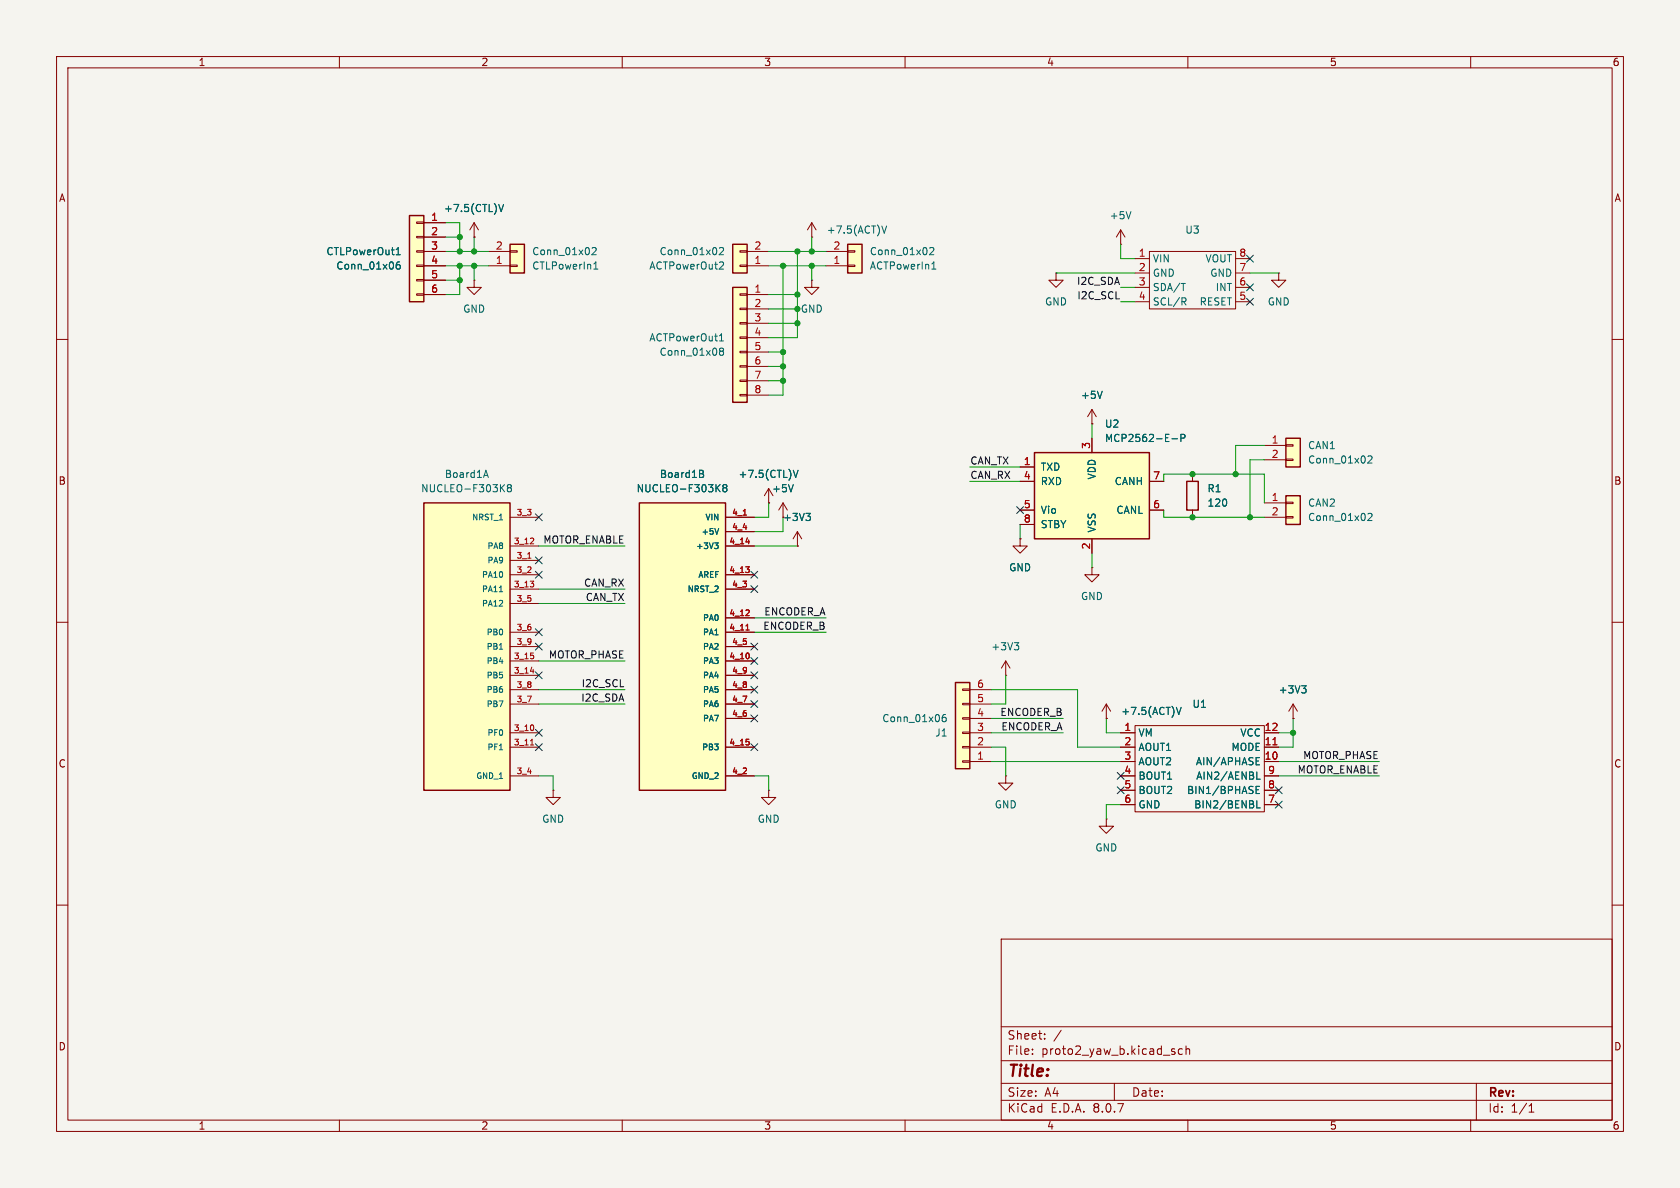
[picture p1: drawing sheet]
<svg xmlns="http://www.w3.org/2000/svg" width="297mm" height="210mm" viewBox="0 0 297 210" stroke-linecap="round" stroke-linejoin="round" font-family="sans-serif">
<path d="M0 0h297v210h-297z" fill="#f5f4ef" stroke="#f5f4ef" stroke-width=".18"/>
<g fill="none" stroke="#840000" stroke-width=".18">
<path d="M10 10h277v190h-277zM12 12h273v186h-273zM60 10v2M110 10v2M160 10v2M210 10v2M260 10v2M198.1 43.2h.1M198.1 40.6l-.7 1.3M198.1 40.6v2.6M198.1 40.6l.8 1.3M10 60h2"/>
<path d="M285 60h2M210.8 83.8v1.3M210.8 90.2v1.2M10 110h2M285 110h2M198.1 129.5h2.6M198.1 134.6h2.6M198.1 132.1h2.6M198.1 137.2h2.6M198.1 139.7h2.6M200.7 128.3h22.8v15.2h-22.8zM223.5 129.5h2.6"/>
<path d="M223.5 134.6h2.6M223.5 132.1h2.6M223.5 137.2h2.6M223.5 139.7h2.6M198.1 142.2h2.6M223.5 142.2h2.6M10 160h2M177 166h108v32h-108zM285 160h2M60 198v2M110 198v2M160 198v2"/>
<path d="M177 194.5h108M177 191.5h108M177 187.5h108M177 181.5h108M182.5 186.3v.1M182.5 185.5v.1M184.7 183.6v.1M184.7 182.8v.1M187.6 182.1l-1.3 2M197 191.5v3M207.7 186v.3M209 185.5l-.4-.1-.3 .3v.4l.2 .2h.5"/>
<path d="M209.7 185.5l.2-.1 .3 .1 .1 .9M209.7 184.9v1.5M210 198v2M260 198v2M261 191.5v6.5M270.3 196.6h.9M270.3 195.5l.4-.4v1.5"/>
</g>
<path d="M199.9 37.4l-.4 1.3M222.1 134.5h.4M222.1 135.2h.6M222.1 133.9h.6M222.1 139.6h.4M222.2 137.7h.6M222.7 139h-.6v1.3h.6M222.2 141.5v1.3h.6" fill="none" stroke="#006464" stroke-width=".18"/>
<path d="M225 131.7h.8" fill="none" stroke="#a90000" stroke-width=".18"/>
<path d="M209.8 85.1h2v5.1h-2z" fill="none" stroke="#840000" stroke-width=".25"/>
<path d="M149.9 43.2h2.5v5.1h-2.5z" fill="#ffffc2"/>
<path d="M146 47h3.9M146 44.5h3.9M149.9 44.3h1.2v.3h-1.2zM149.9 46.9h1.2v.2h-1.2zM135.1 87.6l.8-1.2v2.5M135.9 88.9h.1M97.8 139.7v1.3h1.3l-1.3 1.2-1.3-1.2h1.3M97.8 139.7h.1" fill="none" stroke="#840000" stroke-width=".18"/>
<path d="M149.9 43.2h2.5v5.1h-2.5z" fill="none" stroke="#840000" stroke-width=".25"/>
<path d="M164.4 43.9l.4-.1 .3 .3-.8 .9h.8M164.7 47.6h.8M164.8 46.6l.3-.3v1.3M140.2 83.1l.5 1.3 .4-1.3" fill="none" stroke="#006464" stroke-width=".18"/>
<path d="M113 88.9h15.3v50.8h-15.3z" fill="#ffffc2"/>
<path d="M113 88.9h15.3v50.8h-15.3z" fill="none" stroke="#840000" stroke-width=".25"/>
<g fill="none" stroke="#840000" stroke-width=".18">
<path d="M83.8 39.4l-.7 1.2M83.8 39.4v2.5M83.8 39.4l.8 1.2M83.8 49.5v1.3h1.3l-1.3 1.3-1.3-1.3h1.3M83.8 49.5h.1M83.8 41.9h.1M128.3 91.4h5M128.3 96.5h5M128.3 94h5M138.4 88.9l-.7 1.3M138.4 88.9v2.5M138.4 88.9l.8 1.3"/>
<path d="M128.3 116.8h5M128.3 111.8h5M128.3 109.2h5M128.3 101.6h5M128.3 104.1h5M128.3 114.3h5M128.3 119.4h5M128.3 132.1h5M128.3 137.2h5M128.3 127h5M128.3 124.5h5M128.3 121.9h5"/>
</g>
<path d="M131.4 91.1h.6M131.9 95.8h.6M131.8 108.8h.7M131.8 100.2h.7l-.4 .4M131.9 111.4h.6M132.4 115.6v.7M132.4 100.7v.4M132.4 107.9v.4M132.4 131.2v.4" fill="none" stroke="#a90000" stroke-width=".18"/>
<path d="M88.2 36.1l.4 1.3 .4-1.3M123.7 83.1l.6 .2v.2l-.2 .2M123.7 83.7h.4M124.1 83.7l.3 .3-.1 .3-.6 .1M126.3 96h.7l-.4 .4h.3l.1 .4-.2 .2h-.3M126.8 86.2l.5 .7M127.1 93.4l-.4 1M127.3 85.7l-.7 .7M128 86.2l-.2 .3v.3l.2 .1h.4l.1-.2v-.2l-.2-.3M128 86.2l-.2-.2 .2-.3h.3l.2 .2-.2 .3M128 86.2h.3M140.2 85.7l-.4 1.2" fill="none" stroke="#006464" stroke-width=".18"/>
<path d="M182.9 80h20.3v15.3h-20.3z" fill="#ffffc2"/>
<path d="M182.9 80h20.3v15.3h-20.3z" fill="none" stroke="#840000" stroke-width=".25"/>
<g fill="none" stroke="#840000" stroke-width=".18">
<path d="M193 77.5v2.5M180.3 82.6h2.6M180.3 85.1h2.6M180.3 90.2h2.6M180.3 92.7h2.6M193 95.3v2.5M203.2 85.1h2.5M203.2 90.2h2.5M195.6 127h.1M195.6 124.5l-.8 1.2M195.6 124.5v2.5M195.6 124.5l.7 1.2"/>
<path d="M228.6 127h.1M228.6 124.5l-.8 1.2M228.6 124.5v2.5M228.6 124.5l.8 1.2"/>
</g>
<path d="M207.2 77.6h1M208.8 77.4h.6l.1-.2-.1-.3-.6-.1v1.2M208 125l.4 1.3 .4-1.3M230.1 121.2h.8l-.4 .5M230.7 121.7l.2 .3v.3l-.2 .2" fill="none" stroke="#006464" stroke-width=".18"/>
<path d="M227.3 87.6h2.6v5.1h-2.6z" fill="#ffffc2"/>
<path d="M223.5 88.9h3.8M223.5 91.4h3.8M227.3 91.3h1.3v.3h-1.3zM227.3 88.8h1.3v.2h-1.3z" fill="none" stroke="#840000" stroke-width=".18"/>
<path d="M227.3 87.6h2.6v5.1h-2.6z" fill="none" stroke="#840000" stroke-width=".25"/>
<path d="M241.8 90.9l.5-.2 .3 .4-.8 .9h.8" fill="none" stroke="#006464" stroke-width=".18"/>
<path d="M227.3 77.5h2.6v5.1h-2.6z" fill="#ffffc2"/>
<path d="M223.5 78.7h3.8M227.3 78.6h1.3v.3h-1.3zM223.5 81.3h3.8M227.3 81.2h1.3v.2h-1.3zM177.8 137.2v1.2h1.3l-1.3 1.3-1.3-1.3h1.3M177.8 137.2h.1M195.6 144.8v1.3h1.2l-1.2 1.2-1.3-1.2h1.3M195.6 144.8h.1" fill="none" stroke="#840000" stroke-width=".18"/>
<path d="M227.3 77.5h2.6v5.1h-2.6z" fill="none" stroke="#840000" stroke-width=".25"/>
<path d="M241.8 80.7l.5-.1 .3 .4-.8 .9h.8" fill="none" stroke="#006464" stroke-width=".18"/>
<path d="M72.4 38.1h2.5v15.2h-2.5z" fill="#ffffc2"/>
<path d="M73.7 39.2h1.2v.3h-1.2zM74.9 39.4h3.8M73.7 51.9h1.2v.3h-1.2zM73.7 49.4h1.2v.3h-1.2zM73.7 46.9h1.2v.2h-1.2zM73.7 44.3h1.2v.3h-1.2zM73.7 41.8h1.2v.2h-1.2zM74.9 41.9h3.8M74.9 44.5h3.8M74.9 47h3.8M74.9 49.5h3.8M74.9 52.1h3.8" fill="none" stroke="#840000" stroke-width=".18"/>
<path d="M72.4 38.1h2.5v15.2h-2.5z" fill="none" stroke="#840000" stroke-width=".25"/>
<path d="M70 45h.8M70 44.1l.4-.3v1.2M70.6 46.3l-.3 .1a.86 .86 0 0 0 0 1.2l.4-.2 .1-.4-.3-.2h-.2l-.3 .2" fill="none" stroke="#006464" stroke-width=".18"/>
<path d="M129.5 43.2h2.6v5.1h-2.6z" fill="#ffffc2"/>
<path d="M130.8 44.3h1.3v.3h-1.3zM130.8 46.9h1.3v.2h-1.3zM132.1 47h3.8M132.1 44.5h3.8M226.1 48.3v1.2h1.2l-1.2 1.3-1.3-1.3h1.3M226.1 48.3h.1" fill="none" stroke="#840000" stroke-width=".18"/>
<path d="M129.5 43.2h2.6v5.1h-2.6z" fill="none" stroke="#840000" stroke-width=".25"/>
<path d="M127.2 43.9l.5-.1 .2 .3-.8 .9h.8M127.4 46.3l.4 .1 .1 .3-.8 .9h.8" fill="none" stroke="#006464" stroke-width=".18"/>
<path d="M168.9 120.7h2.5v15.2h-2.5z" fill="#ffffc2"/>
<path d="M170.2 121.8h1.2v.2h-1.2zM170.2 124.3h1.2v.3h-1.2zM170.2 126.9h1.2v.2h-1.2zM170.2 129.4h1.2v.3h-1.2zM170.2 132h1.2v.2h-1.2zM170.2 134.5h1.2v.2h-1.2zM171.4 134.6h3.9M171.4 132.1h3.9M171.4 129.5h3.9M171.4 127h3.9M171.4 124.5h3.9M171.4 121.9h3.9" fill="none" stroke="#840000" stroke-width=".18"/>
<path d="M168.9 120.7h2.5v15.2h-2.5z" fill="none" stroke="#840000" stroke-width=".25"/>
<path d="M167.2 126.3l-.4 .1a.86 .86 0 0 0 0 1.2l.4-.1 .1-.5-.3-.2h-.2l-.2 .2" fill="none" stroke="#006464" stroke-width=".18"/>
<path d="M74.9 88.9h15.3v50.8h-15.3z" fill="#ffffc2"/>
<path d="M74.9 88.9h15.3v50.8h-15.3z" fill="none" stroke="#840000" stroke-width=".25"/>
<g fill="none" stroke="#840000" stroke-width=".18">
<path d="M143.5 49.5v1.3h1.3l-1.3 1.3-1.3-1.3h1.3M143.5 49.5h.1M186.7 48.3v1.2h1.3l-1.3 1.3-1.3-1.3h1.3M186.7 48.3h.1M200.7 45.7h2.5M200.7 48.3h2.5M200.7 50.8h2.5M200.7 53.3h2.5M203.2 44.5h15.2v10.1h-15.2zM218.4 45.7h2.6M218.4 48.3h2.6M218.4 50.8h2.6"/>
<path d="M218.4 53.3h2.6M90.2 99.1h5M90.2 96.5h5M90.2 91.4h5M90.2 104.1h5M90.2 119.4h5M90.2 116.8h5M90.2 101.6h5M90.2 106.7h5M90.2 111.8h5M90.2 114.3h5M90.2 129.5h5"/>
<path d="M90.2 132.1h5M90.2 137.2h5M90.2 124.5h5M90.2 121.9h5M135.9 139.7v1.3h1.3l-1.3 1.2-1.3-1.2h1.3M135.9 139.7h.1"/>
</g>
<path d="M93.3 98.7h.6M93.7 96.1h.7M94.3 95.2v.4M93.7 102.7h.7l-.4 .4M93.8 118.7h.6M94.3 103.2v.5M94.3 115.9v.5M93.8 131.7h.6M94.3 128.3v.7" fill="none" stroke="#a90000" stroke-width=".18"/>
<g fill="none" stroke="#006464" stroke-width=".18">
<path d="M208.8 50.1h.8M209.3 53.3l.4 .6M209.4 52.6l.3 .3-.1 .3-.2 .1M85.6 84h.6M85.9 83.1l.4 1.3M88.7 86.2l.5 .7M89.2 85.7l-.7 .7M89.9 86.2l-.2-.2 .2-.3h.3l.2 .2-.2 .3M89.9 86.2l-.2 .3v.3l.2 .1h.4l.1-.2v-.2l-.2-.3M89.9 86.2h.3M88.3 104.6h.6M88.3 114.8h.6"/>
<path d="M88.3 132.5h.6"/>
</g>
<path d="M129.5 50.8h2.6v20.3h-2.6z" fill="#ffffc2"/>
<g fill="none" stroke="#840000" stroke-width=".18">
<path d="M130.8 59.6h1.3v.2h-1.3zM130.8 57h1.3v.3h-1.3zM130.8 54.5h1.3v.2h-1.3zM130.8 51.9h1.3v.3h-1.3zM132.1 52.1h3.8M132.1 54.6h3.8M132.1 57.2h3.8M132.1 59.7h3.8M130.8 69.7h1.3v.3h-1.3zM130.8 67.2h1.3v.2h-1.3zM130.8 64.6h1.3v.3h-1.3zM130.8 62.1h1.3v.3h-1.3z"/>
<path d="M132.1 62.2h3.8M132.1 64.8h3.8M132.1 67.3h3.8M132.1 69.9h3.8"/>
</g>
<path d="M129.5 50.8h2.6v20.3h-2.6z" fill="none" stroke="#840000" stroke-width=".25"/>
<path d="M127.3 59.3l.3-.3v1.3M127.2 60.3h.7M127.4 62.1l-.2-.3 .2-.3h.3l.2 .3-.2 .3M127.4 62.1l-.2 .2 .1 .4 .1 .1 .4-.1 .1-.1v-.3l-.2-.2M127.4 62.1h.3" fill="none" stroke="#006464" stroke-width=".18"/>
<path d="M90.2 43.2h2.5v5.1h-2.5z" fill="#ffffc2"/>
<g fill="none" stroke="#840000" stroke-width=".18">
<path d="M74.9 39.4h3.8M143.5 39.4l-.8 1.2M143.5 39.4v2.5M143.5 39.4l.8 1.2M74.9 47h3.8M74.9 44.5h3.8M74.9 41.9h3.8M74.9 49.5h3.8M74.9 52.1h3.8M83.8 41.9h.1M86.4 47h3.8M86.4 44.5h3.8"/>
<path d="M90.2 44.3h1.2v.3h-1.2zM90.2 46.9h1.2v.2h-1.2zM143.5 41.9h.1M193 74.9h.1M193 72.4l-.7 1.3M193 72.4v2.5M193 77.5v2.5M193 72.4l.8 1.3M128.3 91.4h5M128.3 96.5h5M128.3 94h5M135.9 88.9h.1"/>
<path d="M141 96.5h.1M141 94l-.8 1.3M141 94v2.5M141 94l.7 1.3M180.3 95.3v1.2h1.3l-1.3 1.3-1.2-1.3h1.2M180.3 95.3h.1M180.3 82.6h2.6M180.3 85.1h2.6M180.3 90.2h2.6M180.3 92.7h2.6M193 95.3v2.5M203.2 85.1h2.5"/>
<path d="M203.2 90.2h2.5M210.8 83.8v1.3M210.8 90.2v1.2M128.3 116.8h5M128.3 111.8h5M128.3 109.2h5M128.3 101.6h5M128.3 104.1h5M128.3 114.3h5M128.3 119.4h5M177.8 119.4h.1M177.8 116.8l-.8 1.3"/>
<path d="M177.8 116.8v2.6M177.8 116.8l.8 1.3M193 100.3v1.3h1.3l-1.3 1.3-1.2-1.3h1.2M193 100.3h.1M128.3 132.1h5M128.3 137.2h5M128.3 127h5M128.3 124.5h5M128.3 121.9h5M195.6 127h.1M198.1 132.1h2.6M198.1 137.2h2.6"/>
<path d="M198.1 129.5h2.6M198.1 134.6h2.6M198.1 139.7h2.6M223.5 132.1h2.6M223.5 137.2h2.6M223.5 129.5h2.6M223.5 134.6h2.6M223.5 139.7h2.6M228.6 127h.1M198.1 142.2h2.6M223.5 142.2h2.6"/>
</g>
<path d="M90.2 43.2h2.5v5.1h-2.5z" fill="none" stroke="#840000" stroke-width=".25"/>
<g fill="none" stroke="#006464" stroke-width=".18">
<path d="M88.2 36.1l.4 1.3 .4-1.3M155.9 39.9l.4 1.3 .4-1.3M70 45h.8M70 44.1l.4-.3v1.2M70.6 46.3l-.3 .1a.86 .86 0 0 0 0 1.2l.4-.2 .1-.4-.3-.2h-.2l-.3 .2M104.7 43.9l.5-.1 .2 .3-.8 .9h.8M105 47.6h.7M105 46.7l.3-.4v1.3M194.9 69.2l-.5 1.2M207.2 77.6h1M208.8 77.4h.6l.1-.2-.1-.3-.6-.1v1.2M123.7 83.1l.6 .2v.2l-.2 .2"/>
<path d="M123.7 83.7h.4M124.1 83.7l.3 .3-.1 .3-.6 .1M126.3 96h.7l-.4 .4h.3l.1 .4-.2 .2h-.3M126.8 86.2l.5 .7M127.1 93.4l-.4 1M127.3 85.7l-.7 .7M128 86.2l-.2 .3v.3l.2 .1h.4l.1-.2v-.2l-.2-.3M128 86.2l-.2-.2 .2-.3h.3l.2 .2-.2 .3M128 86.2h.3M140.2 83.1l.5 1.3 .4-1.3M140.2 85.7l-.4 1.2M142.5 90.7h.8l-.5 .5"/>
<path d="M143 91.2l.3 .3v.3l-.3 .2M179.3 113.6h.8l-.4 .5M179.9 114.1l.2 .2v.3l-.2 .3M208 125l.4 1.3 .4-1.3M222.1 134.5h.4M222.1 135.2h.6M222.1 133.9h.6M222.1 139.6h.4M222.2 137.7h.6M222.7 139h-.6v1.3h.6M230.1 121.2h.8l-.4 .5M230.7 121.7l.2 .3v.3l-.2 .2"/>
<path d="M222.2 141.5v1.3h.6"/>
</g>
<g fill="none" stroke="#009600" stroke-width=".18">
<path d="M78.7 39.4h2.6v5.1M78.7 47h7.7M78.7 44.5h7.7M78.7 41.9h2.6M78.7 49.5h2.6M81.3 47v5.1h-2.6M83.8 41.9v2.6M83.8 47v2.5M135.9 47h10.1M135.9 44.5h10.1M135.9 57.2h5.1M135.9 52.1h5.1"/>
<path d="M135.9 54.6h5.1M138.4 47v22.9h-2.5M141 44.5v15.2h-5.1M143.5 41.9v2.6M143.5 47v2.5M186.7 48.3h14M198.1 53.3h2.6M198.1 43.2v2.5h2.6M198.1 50.8h2.6M221 48.3h5.1M135.9 62.2h2.5M135.9 64.8h2.5"/>
<path d="M135.9 67.3h2.5M193 74.9v2.6M223.5 78.7h-5.1v5.1M95.2 96.5h15.3M133.3 96.5h7.7M135.9 88.9v2.5h-2.6M138.4 91.4v2.6h-5.1M171.4 85.1h8.9M171.4 82.6h8.9M180.3 92.7v2.6M193 97.8v2.5M205.7 85.1v-1.3h17.8v5.1"/>
<path d="M205.7 90.2v1.2h17.8M223.5 81.3h-2.5v10.1M95.2 104.1h15.3M95.2 106.7h15.3M95.2 116.8h15.3M133.3 111.8h12.7M133.3 109.2h12.7M177.8 119.4v5.1h-2.5M95.2 124.5h15.3M95.2 137.2h2.6v2.5M95.2 121.9h15.3M133.3 137.2h2.6v2.5"/>
<path d="M175.3 129.5h12.7M175.3 132.1h2.5v5.1M175.3 121.9h15.2v10.2h7.6M175.3 134.6h22.8M175.3 127h12.7M195.6 127v2.5h2.5M226.1 137.2h17.7M226.1 129.5h2.5M226.1 134.6h17.7M228.6 127v5.1h-2.5M198.1 142.2h-2.5v2.6"/>
</g>
<g fill="none" stroke="#000084" stroke-width=".18">
<path d="M220.4 45.1l1.2 1.2M220.4 50.2l1.2 1.2M220.4 52.7l1.2 1.2M221.6 45.1l-1.2 1.2M221.6 50.2l-1.2 1.2M221.6 52.7l-1.2 1.2M94.6 90.8l1.3 1.2M94.6 98.5l1.3 1.2M95.9 90.8l-1.3 1.2M95.9 98.5l-1.3 1.2M179.7 89.6l1.2 1.2M180.9 89.6l-1.2 1.2"/>
<path d="M94.6 118.8l1.3 1.2M94.6 113.7l1.3 1.2M94.6 111.2l1.3 1.2M94.6 101l1.3 1.2M95.9 118.8l-1.3 1.2M95.9 113.7l-1.3 1.2M95.9 111.2l-1.3 1.2M95.9 101l-1.3 1.2M132.7 118.8l1.3 1.2M132.7 116.2l1.3 1.2M132.7 103.5l1.3 1.2M132.7 101l1.3 1.2"/>
<path d="M132.7 113.7l1.3 1.2M134 118.8l-1.3 1.2M134 116.2l-1.3 1.2M134 103.5l-1.3 1.2M134 101l-1.3 1.2M134 113.7l-1.3 1.2M94.6 128.9l1.3 1.2M94.6 131.5l1.3 1.2M95.9 128.9l-1.3 1.2M95.9 131.5l-1.3 1.2M132.7 131.5l1.3 1.2M132.7 121.3l1.3 1.2"/>
<path d="M132.7 126.4l1.3 1.2M132.7 123.9l1.3 1.2M134 131.5l-1.3 1.2M134 121.3l-1.3 1.2M134 126.4l-1.3 1.2M134 123.9l-1.3 1.2M197.5 136.6l1.2 1.2M197.5 139.1l1.2 1.2M198.7 136.6l-1.2 1.2M198.7 139.1l-1.2 1.2M225.5 139.1l1.2 1.2M226.7 139.1l-1.2 1.2"/>
<path d="M225.5 141.6l1.2 1.2M226.7 141.6l-1.2 1.2"/>
</g>
<path d="M131.4 91.1h.6M131.9 95.8h.6M131.8 108.8h.7M131.8 100.2h.7l-.4 .4M131.9 111.4h.6M132.4 115.6v.7M132.4 100.7v.4M132.4 107.9v.4M132.4 131.2v.4M225 131.7h.8" fill="none" stroke="#a90000" stroke-width=".18"/>
<g fill="#009600" stroke="#009600" stroke-width=".18">
<circle cx="138.4" cy="67.3" r=".46"/>
<circle cx="210.8" cy="91.4" r=".46"/>
<circle cx="218.4" cy="83.8" r=".46"/>
<circle cx="221" cy="91.4" r=".46"/>
<circle cx="210.8" cy="83.8" r=".46"/>
<circle cx="141" cy="52.1" r=".46"/>
<circle cx="138.4" cy="47" r=".46"/>
<circle cx="141" cy="44.5" r=".46"/>
<circle cx="143.5" cy="44.5" r=".46"/>
<circle cx="143.5" cy="47" r=".46"/>
<circle cx="81.3" cy="47" r=".46"/>
<circle cx="83.8" cy="47" r=".46"/>
<circle cx="138.4" cy="64.8" r=".46"/>
<circle cx="138.4" cy="62.2" r=".46"/>
<circle cx="81.3" cy="41.9" r=".46"/>
<circle cx="81.3" cy="44.5" r=".46"/>
<circle cx="141" cy="57.2" r=".46"/>
<circle cx="83.8" cy="44.5" r=".46"/>
<circle cx="81.3" cy="49.5" r=".46"/>
<circle cx="141" cy="54.6" r=".46"/>
<circle cx="228.6" cy="129.5" r=".46"/>
</g>
<text font-size="2.8" fill="#840000" x="178" y="190.9">Title:</text>
<g font-size="2.1" fill="#840000">
<text x="178" y="184">Sheet:</text>
<text x="178" y="186.7">File:</text>
<text x="184.1" y="186.7">proto2_yaw_b.kicad_sch</text>
<text x="178" y="196.9">KiCad</text>
<text x="178" y="194.1">Size:</text>
<text x="184.7" y="194.1">A4</text>
<text x="185.7" y="196.9">E.D.A.</text>
<text x="193.3" y="196.9">8.0.7</text>
<text x="200" y="194.1">Date:</text>
<text x="263" y="194.3">Rev:</text>
<text x="263" y="196.9">Id:</text>
<text x="267.1" y="196.9">1/1</text>
</g>
<g font-size="1.8" fill="#840000">
<text x="35" y="11.9">1</text>
<text x="85" y="11.9">2</text>
<text x="135" y="11.9">3</text>
<text x="185" y="11.9">4</text>
<text x="235" y="11.9">5</text>
<text x="285" y="11.9">6</text>
<text x="10.3" y="35.9">A</text>
<text x="285.3" y="35.9">A</text>
<text x="10.3" y="85.9">B</text>
<text x="285.3" y="85.9">B</text>
<text x="10.3" y="135.9">C</text>
<text x="285.3" y="135.9">C</text>
<text x="10.3" y="185.9">D</text>
<text x="285.3" y="185.9">D</text>
<text x="35" y="199.9">1</text>
<text x="85" y="199.9">2</text>
<text x="135" y="199.9">3</text>
<text x="185" y="199.9">4</text>
<text x="235" y="199.9">5</text>
<text x="285" y="199.9">6</text>
</g>
<g font-size="1.8" fill="#a90000">
<text x="76.1" y="39.1">1</text>
<text x="76.1" y="41.7">2</text>
<text x="76.1" y="44.2">3</text>
<text x="76.1" y="46.7">4</text>
<text x="87.6" y="46.7">1</text>
<text x="87.6" y="44.2">2</text>
<text x="133.3" y="46.7">1</text>
<text x="133.3" y="44.2">2</text>
<text x="147.2" y="46.7">1</text>
<text x="147.2" y="44.2">2</text>
<text x="201.2" y="45.5">1</text>
<text x="219" y="45.5">8</text>
<text x="76.1" y="49.3">5</text>
<text x="76.1" y="51.8">6</text>
<text x="133.3" y="51.8">1</text>
<text x="201.2" y="48">2</text>
<text x="201.2" y="50.5">3</text>
<text x="201.2" y="53.1">4</text>
<text x="219" y="53.1">5</text>
<text x="219" y="50.5">6</text>
<text x="219" y="48">7</text>
<text x="133.3" y="54.4">2</text>
<text x="133.3" y="56.9">3</text>
<text x="133.3" y="59.4">4</text>
<text x="133.3" y="62">5</text>
<text x="133.3" y="64.5">6</text>
<text x="133.3" y="67.1">7</text>
<text x="133.3" y="69.6">8</text>
<text x="180.9" y="82.3">1</text>
<text x="192.8" y="79.4" transform="rotate(-90 192.8 79.4)">3</text>
<text x="224.7" y="78.5">1</text>
<text x="224.7" y="81">2</text>
<text x="180.9" y="84.8">4</text>
<text x="180.9" y="89.9">5</text>
<text x="203.8" y="89.9">6</text>
<text x="203.8" y="84.8">7</text>
<text x="224.7" y="88.6">1</text>
<text x="180.9" y="92.5">8</text>
<text x="224.7" y="91.2">2</text>
<text x="192.8" y="97.2" transform="rotate(-90 192.8 97.2)">2</text>
<text x="172.6" y="124.2">5</text>
<text x="172.6" y="121.7">6</text>
<text x="172.6" y="131.8">2</text>
<text x="172.6" y="129.3">3</text>
<text x="172.6" y="126.7">4</text>
<text x="198.7" y="129.3">1</text>
<text x="198.7" y="131.8">2</text>
<text x="223.5" y="131.8">11</text>
<text x="223.5" y="129.3">12</text>
<text x="172.6" y="134.4">1</text>
<text x="198.7" y="134.4">3</text>
<text x="198.7" y="136.9">4</text>
<text x="223.5" y="134.4">10</text>
<text x="224.1" y="136.9">9</text>
<text x="198.7" y="139.4">5</text>
<text x="198.7" y="142">6</text>
<text x="224.1" y="142">7</text>
<text x="224.1" y="139.4">8</text>
</g>
<g font-size="1.8" fill="#006464">
<text x="78.4" y="37.7">+7.5(CTL)V</text>
<text x="146.1" y="41.5">+7.5(ACT)V</text>
<text x="196.1" y="39">+5V</text>
<text x="209.4" y="41.5">U3</text>
<text x="57.6" y="45.3">CTLPowerOut1</text>
<text x="59.4" y="47.9">Conn_01x06</text>
<text x="94" y="47.9">CTLPowerIn1</text>
<text x="94" y="45.3">Conn_01x02</text>
<text x="114.7" y="47.9">ACTPowerOut2</text>
<text x="116.5" y="45.3">Conn_01x02</text>
<text x="153.7" y="45.3">Conn_01x02</text>
<text x="153.7" y="47.9">ACTPowerIn1</text>
<text x="203.7" y="46.6">VIN</text>
<text x="213" y="46.6">VOUT</text>
<text x="203.7" y="49.1">GND</text>
<text x="203.7" y="51.7">SDA/T</text>
<text x="213.9" y="49.1">GND</text>
<text x="214.8" y="51.7">INT</text>
<text x="81.8" y="55.5">GND</text>
<text x="141.5" y="55.5">GND</text>
<text x="184.7" y="54.2">GND</text>
<text x="203.7" y="54.2">SCL/R</text>
<text x="212" y="54.2">RESET</text>
<text x="224" y="54.2">GND</text>
<text x="114.7" y="60.6">ACTPowerOut1</text>
<text x="116.5" y="63.1">Conn_01x08</text>
<text x="191" y="70.7">+5V</text>
<text x="195.2" y="75.8">U2</text>
<text x="183.9" y="83.4">TXD</text>
<text x="195.2" y="78.3">MCP2562-E-P</text>
<text x="231.1" y="82.1">Conn_01x02</text>
<text x="231.1" y="79.6">CAN1</text>
<text x="74.3" y="87.2">NUCLEO-F303K8</text>
<text x="78.5" y="84.7">Board1A</text>
<text x="112.4" y="87.2">NUCLEO-F303K8</text>
<text x="116.6" y="84.7">Board1B</text>
<text x="130.5" y="84.7">+7.5(CTL)V</text>
<text x="136.4" y="87.2">+5V</text>
<text x="183.9" y="86">RXD</text>
<text x="193.9" y="84.9" transform="rotate(-90 193.9 84.9)">VDD</text>
<text x="197" y="86">CANH</text>
<text x="213.4" y="87.2">R1</text>
<text x="213.4" y="89.8">120</text>
<text x="231.1" y="89.8">CAN2</text>
<text x="138.3" y="92.3">+3V3</text>
<text x="183.9" y="91">Vio</text>
<text x="183.9" y="93.6">STBY</text>
<text x="193.9" y="94.2" transform="rotate(-90 193.9 94.2)">VSS</text>
<text x="197.3" y="91">CANL</text>
<text x="231.1" y="92.3">Conn_01x02</text>
<text x="178.3" y="101.2">GND</text>
<text x="191" y="106.3">GND</text>
<text x="175.2" y="115.2">+3V3</text>
<text x="210.7" y="125.3">U1</text>
<text x="226" y="122.8">+3V3</text>
<text x="155.9" y="127.9">Conn_01x06</text>
<text x="165.2" y="130.4">J1</text>
<text x="198.1" y="126.6">+7.5(ACT)V</text>
<text x="201.2" y="130.4">VM</text>
<text x="219.2" y="130.4">VCC</text>
<text x="201.2" y="132.9">AOUT1</text>
<text x="201.2" y="135.5">AOUT2</text>
<text x="211.3" y="135.5">AIN/APHASE</text>
<text x="217.6" y="132.9">MODE</text>
<text x="175.8" y="143.1">GND</text>
<text x="201.2" y="138">BOUT1</text>
<text x="201.2" y="140.6">BOUT2</text>
<text x="201.2" y="143.1">GND</text>
<text x="209.7" y="140.6">BIN1/BPHASE</text>
<text x="211" y="143.1">BIN2/BENBL</text>
<text x="211.4" y="138">AIN2/AENBL</text>
<text x="95.8" y="145.6">GND</text>
<text x="133.9" y="145.6">GND</text>
<text x="193.5" y="150.7">GND</text>
</g>
<g font-size="1.8" fill="#0f0f0f">
<text x="190.3" y="50.5">I2C_SDA</text>
<text x="190.4" y="53">I2C_SCL</text>
<text x="171.4" y="82.2">CAN_TX</text>
<text x="171.4" y="84.7">CAN_RX</text>
<text x="96" y="96.2">MOTOR_ENABLE</text>
<text x="103.2" y="103.8">CAN_RX</text>
<text x="103.5" y="106.3">CAN_TX</text>
<text x="134.8" y="111.4">ENCODER_B</text>
<text x="135" y="108.9">ENCODER_A</text>
<text x="96.9" y="116.5">MOTOR_PHASE</text>
<text x="102.7" y="124.1">I2C_SDA</text>
<text x="102.7" y="121.6">I2C_SCL</text>
<text x="176.8" y="126.7">ENCODER_B</text>
<text x="176.9" y="129.2">ENCODER_A</text>
<text x="229.3" y="136.8">MOTOR_ENABLE</text>
<text x="230.3" y="134.3">MOTOR_PHASE</text>
</g>
<g font-size="1.4" fill="#006464">
<text x="83.3" y="92.2">NRST_1</text>
<text x="123.9" y="94.7">+5V</text>
<text x="124.6" y="92.2">VIN</text>
<text x="86" y="99.8">PA9</text>
<text x="86" y="97.3">PA8</text>
<text x="122.9" y="97.3">+3V3</text>
<text x="85.1" y="104.9">PA11</text>
<text x="85.1" y="102.3">PA10</text>
<text x="85.1" y="107.4">PA12</text>
<text x="121.4" y="104.9">NRST_2</text>
<text x="123.3" y="102.3">AREF</text>
<text x="85.9" y="112.5">PB0</text>
<text x="124.1" y="112.5">PA1</text>
<text x="124.1" y="110">PA0</text>
<text x="85.9" y="117.6">PB4</text>
<text x="85.9" y="115">PB1</text>
<text x="124.1" y="117.6">PA3</text>
<text x="124.1" y="115">PA2</text>
<text x="85.9" y="120.1">PB5</text>
<text x="85.9" y="125.2">PB7</text>
<text x="85.9" y="122.7">PB6</text>
<text x="124.1" y="125.2">PA6</text>
<text x="124.1" y="122.7">PA5</text>
<text x="124.1" y="120.1">PA4</text>
<text x="86" y="130.3">PF0</text>
<text x="124.1" y="127.7">PA7</text>
<text x="84.1" y="137.9">GND_1</text>
<text x="86" y="132.8">PF1</text>
<text x="122.2" y="137.9">GND_2</text>
<text x="124" y="132.8">PB3</text>
</g>
<g font-size="1.4" fill="#a90000">
<text x="91.2" y="91.2">3_3</text>
<text x="129.3" y="91.2">4_1</text>
<text x="129.3" y="93.7">4_4</text>
<text x="90.7" y="96.3">3_12</text>
<text x="91.2" y="98.8">3_1</text>
<text x="91.2" y="101.3">3_2</text>
<text x="128.8" y="101.3">4_13</text>
<text x="128.8" y="96.3">4_14</text>
<text x="90.7" y="103.9">3_13</text>
<text x="91.2" y="106.4">3_5</text>
<text x="129.3" y="103.9">4_3</text>
<text x="91.2" y="111.5">3_6</text>
<text x="128.8" y="111.5">4_11</text>
<text x="128.8" y="109">4_12</text>
<text x="90.7" y="119.1">3_14</text>
<text x="90.7" y="116.6">3_15</text>
<text x="91.2" y="114">3_9</text>
<text x="128.8" y="116.6">4_10</text>
<text x="129.3" y="114">4_5</text>
<text x="129.3" y="119.1">4_9</text>
<text x="91.2" y="124.2">3_7</text>
<text x="91.2" y="121.7">3_8</text>
<text x="129.3" y="124.2">4_7</text>
<text x="129.3" y="121.7">4_8</text>
<text x="90.7" y="129.3">3_10</text>
<text x="90.7" y="131.8">3_11</text>
<text x="128.8" y="131.8">4_15</text>
<text x="129.3" y="126.7">4_6</text>
<text x="91.2" y="136.9">3_4</text>
<text x="129.3" y="136.9">4_2</text>
</g>
</svg>
